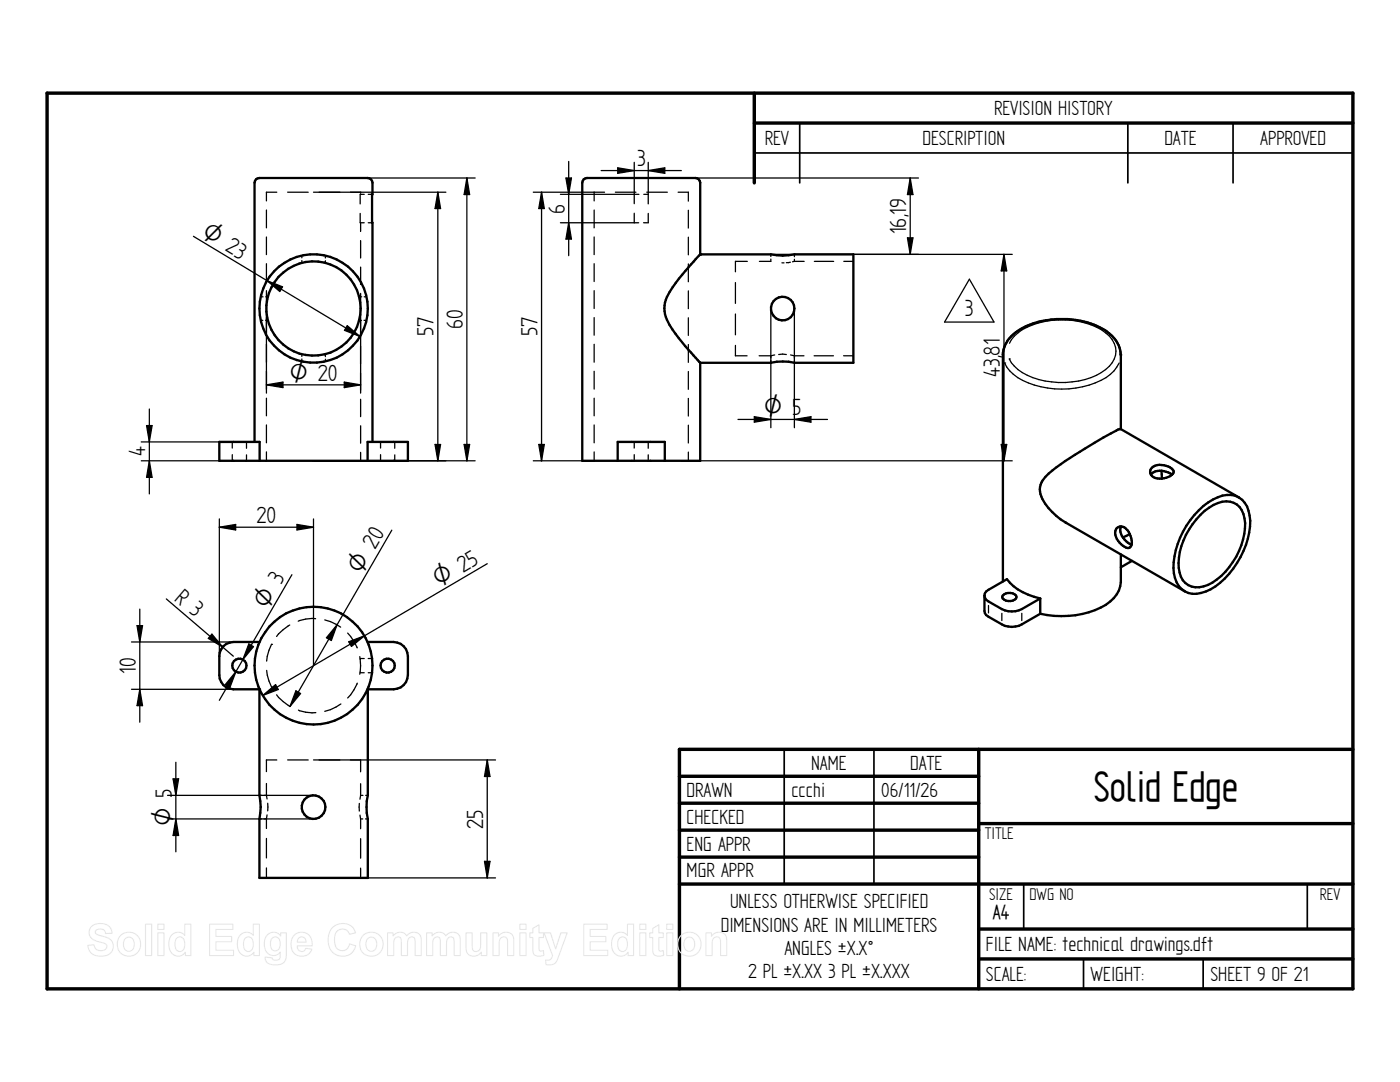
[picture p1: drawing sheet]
<svg xmlns="http://www.w3.org/2000/svg" width="279mm" height="216mm" viewBox="0 0 279 216" stroke-linecap="round" stroke-linejoin="round" font-family="sans-serif">
<g fill="none" stroke="#000" stroke-width=".68">
<path d="M9.4 18.6h260.6v178.7h-260.6zM150.5 18.6v17.9M150.5 24.6h119.5M135.6 154.9h59.7M195.3 149.5v47.8M270 149.5h-134.4v47.8M135.6 160.3h59.7M135.6 165.7h59.7M135.6 171h59.7M135.6 176.4h134.4M195.3 164.3h74.7M195.3 185.4h74.7"/>
<path d="M195.3 191.3h74.7"/>
</g>
<path d="M150.5 30.5h119.5M159.6 24.6v11.9M225.1 24.6v11.9M246.1 24.6v11.9M156.5 149.5v26.9M174.4 149.5v26.9M204.3 176.5v8.9M260.9 176.5v8.9M216.2 191.3v6M240.1 191.3v6" fill="none" stroke="#000" stroke-width=".34"/>
<g fill="none" stroke="#000" stroke-width=".47">
<path d="M139.7 50.8v-14.4a.94 .94 0 0 0-.9-.9h-21.7a.94 .94 0 0 0-.9 .9v55.5h23.5v-19.5M139.7 50.8h14.1a11 11 0 0 0 4.7 0h11.8v21.6h-11.8a11 11 0 0 0-4.7 0h-14.1M139.7 50.8l-.8 .9a32.8 32.8 0 0 0-6 8.1 6.1 6.1 0 0 0 1.3 5.9l2.5 3.3 3 3.4M50.8 88.2v-51.8a.94 .94 0 0 1 1-.9h21.6a.94 .94 0 0 1 .9 .9v51.8M51.8 91.9v-3.7h-8v3.7h37.6v-3.7h-8v3.7M123.3 91.9v-3.7h9.4v3.7M223.6 85.6h-.1a91.2 91.2 0 0 0-14.2 8.9 4 4 0 0 0-.7 6 13.2 13.2 0 0 0 4.2 3.9l23.6 13.6M223.6 85.6l23.7 13.7M223.7 85.6l-.1-15.2a7.2 7.2 0 0 0-4.6-5.3l-1.9-.8-2.1-.4-1.9-.2h-2.2a13.9 13.9 0 0 0-9.4 3.8l-.9 1.3-.4 1.6v45.6M229.7 94.7a3.1 3.1 0 0 1 4.2 0M229.9 93.3a3.3 3.3 0 0 1 4.3 .6v.2a2.4 2.4 0 0 1-2.3 1.4 1.84 1.84 0 0 1-2.4-1.4l.1-.3zM231.8 93.9l.1 1.6"/>
<path d="M247.3 99.3a5.2 5.2 0 0 0-5.2 .4 16.4 16.4 0 0 0-7.8 14.7 4.9 4.9 0 0 0 2.1 3.6M247.3 99.3a5.2 5.2 0 0 1 2.2 4.6 16.9 16.9 0 0 1-7.9 13.7 5.2 5.2 0 0 1-5.2 .4M196.5 118.8v3.1l.3 .8a11.6 11.6 0 0 0 4.4 2.3 4.3 4.3 0 0 0 2.7-.4l3.7-2.1M196.5 118.8l.3-.8 .5-.3 3.7-2.1a10.6 10.6 0 0 0 6.6 3.8M196.5 118.8l.3 .9a11.6 11.6 0 0 0 4.4 2.3 4.3 4.3 0 0 0 2.7-.5l3.7-2.1M200.1 118.8a1.96 1.96 0 0 1 2.7 0l.1 .3a1.62 1.62 0 0 1-2.5 .5l-.3-.2zM207.6 119.4v3.1M222.9 105.4a1.57 1.57 0 0 1 2.4 .7 3.1 3.1 0 0 1 .3 3 1.06 1.06 0 0 1-1.5-.2 3 3 0 0 1-1.4-3.3zM223.7 110.6v5.6a6.1 6.1 0 0 1-4 5 18.4 18.4 0 0 1-12.1 1.3M223.7 105a3.1 3.1 0 0 0 1.9 3.6l.2 .1M225.5 106.6l-1.4 .6M225.9 111.9l-2.2 1.3"/>
<path d="M239.6 102.7a8 8 0 0 1 5.1-2.7 3.6 3.6 0 0 1 3.7 3.5 14 14 0 0 1-7.3 13.2 3.8 3.8 0 0 1-5.9-3.4 14.2 14.2 0 0 1 4.4-10.6zM51.8 137.4v21.3a11 11 0 0 1 0 4.7v11.8h21.6v-11.8a11 11 0 0 1 0-4.7v-21.3M51.8 128.1h-5.2a2.82 2.82 0 0 0-2.8 2.8v3.8a2.82 2.82 0 0 0 2.8 2.8h5.2M73.4 128.1h5.2a2.89 2.89 0 0 1 2.8 2.8v3.8a2.89 2.89 0 0 1-2.8 2.8h-5.2"/>
<circle cx="62.6" cy="61.6" r="9.4"/>
<circle cx="62.6" cy="61.6" r="10.8"/>
<circle cx="156.2" cy="61.6" r="2.35"/>
<circle cx="47.8" cy="132.8" r="1.41"/>
<circle cx="62.6" cy="132.8" r="11.8"/>
<circle cx="77.4" cy="132.8" r="1.4"/>
<circle cx="62.6" cy="161.1" r="2.36"/>
</g>
<g fill="none" stroke="#000" stroke-width=".25">
<path d="M55.2 38.4h-2v1.7M57.4 38.4h4.1M62.6 38.4h26.4M62.6 35.5h32.2M72 38.4v.1M72 38.7v.1M72.7 38.8h-.8v1.9M73.5 38.8h.8M87.4 38.4l.5 3.2h-1.1zM87.4 38.4v53.5M93.2 35.5l.5 3.3h-1.1zM93.2 35.5v56.4"/>
<path d="M106.4 38.4h14.2M108.1 38.4l.5 3.2h-1.1zM108.1 38.4v53.5M111.8 38.8h15.7M112.9 35.5h1.1l-.5 3.3zM113.5 32.2v18.8M118.6 38.4v1.7M120 34h16M122.8 38.4h4.1M123.3 33.5l3.3 .5-3.3 .6zM126.6 32.4v8.2M128.5 38.8h.9"/>
<path d="M129.1 38.4h4.1M129.4 32.4v8.3M129.4 34l3.3-.5v1.1zM135.3 38.4h2.1v1.7M138.8 35.5h44.5M181.7 35.5l.5 3.3h-1.1zM181.7 35.5v15.3M38.6 47.2l14.7 8.8M52 59.2h.5M53 59.2h.5M53.2 41.9v3.6M53.2 47.3v3.5"/>
<path d="M53.2 52.6v3.6M53.2 58v20.4M53.3 56l18.5 11.1M53.3 56l3.1 1.2-.6 1zM60.2 51v.4M60.2 52v.5M64.9 51v.5M64.9 52v.5M71.7 59.2h.5M71.9 42.6v1.8h.8M72 44.4v1.8M72 48v3.5"/>
<path d="M72 53.3v3.5M72 58.5v19.9M72.7 59.2h.5M73.5 44.4h.8M111.8 44.4h15.7M113.5 44.4l.5 3.3h-1.1zM118.6 41.9v3.6M118.6 47.3v3.5M118.6 52.6v3.6M118.6 58v3.6M126.6 42.5v1.9M129.4 42.6v1.8h-1"/>
<path d="M137.4 42v3.5M137.4 47.3v3.5M137.4 52.7v3.5M137.4 58v3.6M146.8 56.4v4.1M149.1 52.2h-2.3v2M153.8 51.7v.5h-2.2M156 52.5h.5M157.7 52.3l-.8 .1M158.5 52.2h-.3M158.5 52.2h2M158.5 50.8v.4"/>
<path d="M158.5 51.7v.5M162.5 52.2h3.9M168.4 52.2h1.9M181.1 47.5h1.1l-.5 3.3zM193.5 55.7l4.9 8.6h-9.9zM200.4 50.8l.5 3.3h-1.1zM200.4 50.8v41.1M202 50.8h-48.2v.4M52 63.9h.5M53 63.9h.5M53.2 79.5v3.5M53.2 76.8l3.3-.6v1.1z"/>
<path d="M53.2 76.8h18.8M60.2 70.7v.4M60.2 71.6v.5M64.9 70.7v.5M64.9 71.7v.4M68.7 76.2l3.3 .6-3.3 .5zM69.3 65l2.5 2.1-3.1-1.2zM71.7 63.9h.4M72 79.7v3.4M72.6 63.9h.6M118.6 63.4v3.5M118.6 68.7v3.6"/>
<path d="M118.6 74.1v3.5M118.6 79.5v3.5M137.4 63.4v3.5M137.4 68.7v3.6M137.4 74.1v3.6M137.4 79.5v3.5M146.8 62.7v4.1M146.8 68.9v2.1h2.3M153.8 61.6v23.7M154.6 70.8l-.8 .2h-2.3M155.4 70.7h1.5M157.8 70.8l.7 .2h1.9"/>
<path d="M158.5 61.6v23.7M162.5 71h3.8M168.4 71h1.9M200.5 72.4h.1M200.5 72.4a8.7 8.7 0 0 0 5.9 4.4 17.7 17.7 0 0 0 15.2-2.1l.7-.7 1.1-1.6M201.4 71.6h.1M201.5 68.5a8.4 8.4 0 0 1 5.8-4.1 16.7 16.7 0 0 1 12.5 1.4 5.1 5.1 0 0 1 2.8 5.1 6.4 6.4 0 0 1-3.8 4 16.8 16.8 0 0 1-14.8-.6 6.9 6.9 0 0 1-2.6-2.7M223.7 70.8h.1M28.2 88.2h15.6M28.2 91.9h15.6M29.3 84.9h1.1l-.6 3.3zM29.8 91.9l.6 3.3h-1.1z"/>
<path d="M29.8 81.6v17M46.4 88.2v1.2M46.4 90.7v1.2M49.2 88.2v1.3M49.2 90.8v1.1M53.2 84.8v3.5M53.2 90.2v1.7M62.6 91.9h32.2M72 85v3.4M72 90.3v1.6M75.9 88.2v1.2M75.9 90.7v1.2"/>
<path d="M78.8 88.2v1.3M78.8 90.8v1.1M86.8 88.7h1.1l-.5 3.2zM92.6 88.7h1.1l-.5 3.2zM107.5 88.7h1.1l-.5 3.2zM118.6 84.8v3.5M118.6 90.2v1.7h-12.2M126.6 88.2v1.2M126.6 90.7v1.2M129.4 88.2v1.3M129.4 90.8v1.1M136.2 91.9h65.8"/>
<path d="M137.4 84.8v3.6M137.4 90.2v1.7M147.3 83.7h17.8M150.5 83.1l3.3 .6-3.3 .5zM158.5 83.7l3.3-.6v1.1zM199.8 88.7h1.1l-.5 3.2zM33.2 119.5l13.4 11.4M43.8 103.5v27.4M43.8 105.2l3.2-.6v1.1zM43.8 105.2h18.8M58.3 114.7l-14.5 25M59.3 104.6l3.3 .6-3.3 .5z"/>
<path d="M62.6 103.5v29.3M78.2 105.8l-10.9 18.9M97.2 112.5l-44.7 26.3M26.2 137.5h20.4M26.2 128.1h20.4M27.3 124.8h1.1l-.5 3.3zM27.9 137.5l.5 3.3h-1.1zM27.9 121.5v22.6M42.3 126.5l2.1 2.6-2.8-1.7zM47.1 134l-1.2 3.2-.9-.6zM49.7 128.5l.9 .5-2.1 2.6zM51.8 137.5h.1"/>
<path d="M52.5 138.8l2.5-2.2 .5 1zM53.2 133.8l.5 2.1 .5 1.2M54.2 128.6h.1M54.2 128.6l-.5 1.2-.5 2.1M54.2 137.1h.1M55.2 138.6a10 10 0 0 0 2.7 2.4M57.8 124.7a9.5 9.5 0 0 0-2.6 2.3M59.1 137.8l.9 .6-2.1 2.6zM63 123.4a7.5 7.5 0 0 0-3.5 .6M64.8 123.7l1.2 .3 2 1.1M67.3 124.7l-9.4 16.3M67.3 124.7l-1.2 3.1-.9-.5z"/>
<path d="M69.4 126.3a9.8 9.8 0 0 1 1.9 3M69.6 128.1l3.1-1.2-2.6 2.1zM71.3 136.3a8.7 8.7 0 0 1-1.9 3M71.8 131a9.2 9.2 0 0 1 0 3.5M71.9 131.4h.8M71.9 134.2h.8M73.4 137.5h.1M73.5 131.4h.8M73.5 134.2h.8M197.3 120.8v1.5M199.9 122.4v1.4M203.9 122.4v1.4"/>
<path d="M33.4 158.7h29.2M34.5 155.4h1.1l-.5 3.3zM35.1 152.1v17.9M53.2 156.3l.1 3.1M55.2 151.6h-2v2.4M57.4 151.6h4.1M59.6 141.7a7.2 7.2 0 0 0 3.4 .5M62.6 151.6h36.3M62.7 158.7h.1M68 140.5l-2 1.1-1.2 .3M72 151.6v2.4M72 156.4v2.3"/>
<path d="M72 158.7l-.2 .8M72 158.7h.4M73 158.7h.4M97.2 151.6l.6 3.3h-1.1zM97.2 151.6v23.6M33.4 163.4h29.2M35.1 163.4l.5 3.3h-1.1zM53.2 167.3v3.9M53.2 173.2v2M53.3 162.6l-.1 2.7M53.4 160.3v1.5M60.2 161h.1"/>
<path d="M60.2 161.2v.1M62.6 175.2h36.3M71.7 160.3v1.5M71.8 162.6l.2 .8M72 163.4v2M72 167.3v3.9M72 173.2v2M72 163.4h.4M72.9 163.4h.5M96.7 171.9h1.1l-.6 3.3z"/>
</g>
<circle cx="139.7" cy="50.8" r=".23" fill="#000"/>
<g fill="#000">
<path d="M93.2 35.5l.5 3.3h-1.1zM112.9 35.5h1.1l-.5 3.3zM123.3 33.5l3.3 .5-3.3 .6zM129.4 34l3.3-.5v1.1zM181.7 35.5l.5 3.3h-1.1zM53.3 56l3.1 1.2-.6 1zM87.4 38.4l.5 3.2h-1.1zM108.1 38.4l.5 3.2h-1.1zM113.5 44.4l.5 3.3h-1.1zM181.1 47.5h1.1l-.5 3.3zM200.4 50.8l.5 3.3h-1.1zM53.2 76.8l3.3-.6v1.1z"/>
<path d="M68.7 76.2l3.3 .6-3.3 .5zM69.3 65l2.5 2.1-3.1-1.2zM29.3 84.9h1.1l-.6 3.3zM29.8 91.9l.6 3.3h-1.1zM86.8 88.7h1.1l-.5 3.2zM92.6 88.7h1.1l-.5 3.2zM107.5 88.7h1.1l-.5 3.2zM150.5 83.1l3.3 .6-3.3 .5zM158.5 83.7l3.3-.6v1.1zM199.8 88.7h1.1l-.5 3.2zM43.8 105.2l3.2-.6v1.1zM59.3 104.6l3.3 .6-3.3 .5z"/>
<path d="M27.3 124.8h1.1l-.5 3.3zM42.3 126.5l2.1 2.6-2.8-1.7zM47.1 134l-1.2 3.2-.9-.6zM49.7 128.5l.9 .5-2.1 2.6zM52.5 138.8l2.5-2.2 .5 1zM59.1 137.8l.9 .6-2.1 2.6zM67.3 124.7l-1.2 3.1-.9-.5zM69.6 128.1l3.1-1.2-2.6 2.1zM27.9 137.5l.5 3.3h-1.1zM34.5 155.4h1.1l-.5 3.3zM97.2 151.6l.6 3.3h-1.1zM35.1 163.4l.5 3.3h-1.1z"/>
<path d="M96.7 171.9h1.1l-.6 3.3z"/>
</g>
<g fill="none" stroke="#e6e6e6" stroke-width=".21">
<path d="M18.2 184.9a2.8 2.8 0 0 1 3.8 .2l.4 1.1-1.3 .1a1.11 1.11 0 0 0-1-.9 1.11 1.11 0 0 0-1.1 .6l.2 .4 .4 .2a4.6 4.6 0 0 1 2.8 1.3 2.03 2.03 0 0 1-.2 2.2 2.03 2.03 0 0 1-2.1 .7 2.26 2.26 0 0 1-2.6-2.2l1.3-.1a1.34 1.34 0 0 0 1.1 1.2 1.34 1.34 0 0 0 1.4-.9 1.2 1.2 0 0 0-1.2-.8 2.31 2.31 0 0 1-2.3-2l.1-.6zM24.1 186.7a2.37 2.37 0 0 1 3.5 .2 2.37 2.37 0 0 1-.6 3.5 2.37 2.37 0 0 1-3.4-1 2.68 2.68 0 0 1 .5-2.7zM25 187.4a1.09 1.09 0 0 1 1.3-.2 1.09 1.09 0 0 1 .5 1.2 1.12 1.12 0 0 1-1.1 1.4 1.12 1.12 0 0 1-1.1-1.4zM29 184.4h1.3v6.3h-1.3zM31.5 184.4h1.2v1.1h-1.2zM31.5 186.1h1.2v4.6h-1.2zM34.2 186.6a1.71 1.71 0 0 1 2.7 0v-2.2h1.2v6.3h-1.1v-.7a1.8 1.8 0 0 1-2.1 .7 1.8 1.8 0 0 1-1.2-1.9l.1-1.3zM35.2 187.3a.94 .94 0 0 1 1.1-.3 .94 .94 0 0 1 .6 1.1 1.27 1.27 0 0 1-1.2 1.7 1.79 1.79 0 0 1-.5-2.5zM41.8 184.4h4.7v1.1h-3.4v1.4h3.1v1h-3.1v1.7h3.5v1.1h-4.8zM47.9 186.6a1.71 1.71 0 0 1 2.6 0v-2.2h1.3v6.3h-1.1v-.7a1.8 1.8 0 0 1-2.1 .7 1.8 1.8 0 0 1-1.2-1.9l.1-1.3zM48.9 187.3a.94 .94 0 0 1 1.1-.3 .94 .94 0 0 1 .5 1.1 1.27 1.27 0 0 1-1.2 1.7 1.79 1.79 0 0 1-.4-2.5zM53.3 186.6a1.7 1.7 0 0 1 2.7 .2v-.7h1.1v4.1a1.85 1.85 0 0 1-2.1 2.3 1.62 1.62 0 0 1-2.1-1.5l1.4 .1a.85 .85 0 0 0 1 .5 .85 .85 0 0 0 .6-1v-.6a1.76 1.76 0 0 1-2 .5 1.76 1.76 0 0 1-1.1-1.7v-1.3z"/>
<path d="M54.2 187.3a1.02 1.02 0 0 1 1.3-.2 1.02 1.02 0 0 1 .4 1.3 1 1 0 0 1-.5 1.2 1 1 0 0 1-1.3-.4l-.1-1.2zM58.7 186.7a2.1 2.1 0 0 1 2.3-.5 2.1 2.1 0 0 1 1.3 2v.5h-3a.88 .88 0 0 0 .6 1.1 .88 .88 0 0 0 1.1-.6l1.2 .2a2.18 2.18 0 0 1-2.7 1.3 2.18 2.18 0 0 1-1.4-2.7l.2-.7zM59.6 187.2a.88 .88 0 0 1 1-.2 .88 .88 0 0 1 .5 1h-1.8zM66.3 185.2a2.72 2.72 0 0 1 4.7 .9l-1.3 .3a1.5 1.5 0 0 0-1.7-1 1.5 1.5 0 0 0-1.2 1.6 2.15 2.15 0 0 0 1.2 2.7 1.46 1.46 0 0 0 1.8-1.4l1.2 .4a2.81 2.81 0 0 1-3.3 2 2.81 2.81 0 0 1-2.2-3.1 3.6 3.6 0 0 1 .8-2.4zM72.4 186.7a2.37 2.37 0 0 1 3.6 .2 2.37 2.37 0 0 1-.7 3.5 2.37 2.37 0 0 1-3.3-1 2.68 2.68 0 0 1 .4-2.7zM73.3 187.4a1.09 1.09 0 0 1 1.4-.2 1.09 1.09 0 0 1 .5 1.2 1.12 1.12 0 0 1-1.1 1.4 1.12 1.12 0 0 1-1.1-1.4zM77.3 186.1h1.1v.7a1.61 1.61 0 0 1 2.8-.1 1.57 1.57 0 0 1 1.8-.6 1.57 1.57 0 0 1 1.1 1.7v2.9h-1.3v-3a.74 .74 0 0 0-.8-.7 .74 .74 0 0 0-.6 .8l-.1 2.9h-1.2v-2.9a.74 .74 0 0 0-.7-.9 .74 .74 0 0 0-.8 .9v2.9h-1.3zM85.1 186.1h1.1v.7a1.61 1.61 0 0 1 2.8-.1 1.57 1.57 0 0 1 1.8-.6 1.57 1.57 0 0 1 1.1 1.7v2.9h-1.3v-3a.74 .74 0 0 0-.8-.7 .74 .74 0 0 0-.6 .8l-.1 2.9h-1.2v-2.9a.74 .74 0 0 0-.7-.9 .74 .74 0 0 0-.8 .9v2.9h-1.3zM93 186.1h1.2v2.6a.85 .85 0 0 0 1 1.1 1.07 1.07 0 0 0 .7-1.3v-2.4h1.3v4.6h-1.1v-.7a1.63 1.63 0 0 1-2 .8 1.63 1.63 0 0 1-1.1-1.8zM98.4 186.1h1.1v.7a1.63 1.63 0 0 1 1.9-.8 1.63 1.63 0 0 1 1.1 1.8v2.9h-1.2v-2.8a.84 .84 0 0 0-.9-.9 .84 .84 0 0 0-.8 1v2.7h-1.2zM103.8 184.4h1.2v1.1h-1.2zM103.8 186.1h1.2v4.6h-1.2z"/>
<path d="M106.3 185.3l1.3-.8v1.6h.9v1h-.9v2.1a.49 .49 0 0 0 .2 .6 .49 .49 0 0 0 .6-.1l.1 .9a1.42 1.42 0 0 1-2.1-.7l-.1-2.8h-.6v-1h.6zM108.6 186.1h1.3l1 3.2 1-3.2h1.3l-1.9 5.2a1.72 1.72 0 0 1-2.3 1.2l-.1-1a.98 .98 0 0 0 1.4-.8zM116.5 184.4h4.7v1.1h-3.4v1.4h3.1v1h-3.1v1.7h3.5v1.1h-4.8zM122.6 186.6a1.71 1.71 0 0 1 2.6 0v-2.2h1.2v6.3h-1.1v-.7a1.8 1.8 0 0 1-2 .7 1.8 1.8 0 0 1-1.2-1.9v-1.3zM123.6 187.3a.94 .94 0 0 1 1.1-.3 .94 .94 0 0 1 .5 1.1 1.27 1.27 0 0 1-1.2 1.7 1.79 1.79 0 0 1-.4-2.5zM127.7 184.4h1.2v1.1h-1.2zM127.7 186.1h1.2v4.6h-1.2zM130.3 185.3l1.2-.8v1.6h.9v1h-.9v2.1a.49 .49 0 0 0 .2 .6 .49 .49 0 0 0 .7-.1l.1 .9a1.42 1.42 0 0 1-2.2-.7v-2.8h-.6v-1h.6zM133.1 184.4h1.2v1.1h-1.2zM133.1 186.1h1.2v4.6h-1.2zM135.9 186.7a2.37 2.37 0 0 1 3.5 .2 2.37 2.37 0 0 1-.6 3.5 2.37 2.37 0 0 1-3.4-1 2.68 2.68 0 0 1 .5-2.7zM136.8 187.4a1.09 1.09 0 0 1 1.3-.2 1.09 1.09 0 0 1 .5 1.2 1.12 1.12 0 0 1-1 1.4 1.12 1.12 0 0 1-1.1-1.4z"/>
<path d="M140.9 186.1h1.1v.7a1.63 1.63 0 0 1 1.9-.8 1.63 1.63 0 0 1 1.1 1.8v2.9h-1.2v-2.8a.84 .84 0 0 0-.9-.9 .84 .84 0 0 0-.8 1v2.7h-1.2z"/>
</g>
<text font-size="9.5" x="218.3" y="159.9">Solid Edge</text>
<g font-size="5.3">
<text x="127.1" y="33.2">3</text>
<text x="112.7" y="42.6" transform="rotate(-90 112.7 42.6)">6</text>
<text x="180.8" y="46.8" transform="rotate(-90 180.8 46.8)">16,19</text>
<text x="92.4" y="65.7" transform="rotate(-90 92.4 65.7)">60</text>
<text x="192.6" y="63">3</text>
<text x="86.5" y="67.1" transform="rotate(-90 86.5 67.1)">57</text>
<text x="107.3" y="67.1" transform="rotate(-90 107.3 67.1)">57</text>
<text x="199.6" y="75.2" transform="rotate(-90 199.6 75.2)">43,81</text>
<text x="29" y="91.1" transform="rotate(-90 29 91.1)">4</text>
<text x="51.2" y="104.4">20</text>
<text x="34.6" y="119.6" transform="rotate(40 34.6 119.6)">R 3</text>
<text x="27.1" y="134.5" transform="rotate(-90 27.1 134.5)">10</text>
<text x="96.4" y="165.4" transform="rotate(-90 96.4 165.4)">25</text>
</g>
<g font-size="5.1">
<text x="40" y="47" transform="rotate(31 40 47)">O 23</text>
<text x="57.8" y="75.9">O 20</text>
<text x="152.4" y="82.9">O 5</text>
<text x="72.1" y="114.7" transform="rotate(-60 72.1 114.7)">O 20</text>
<text x="87.6" y="117.2" transform="rotate(-30 87.6 117.2)">O 25</text>
<text x="53.3" y="121.6" transform="rotate(-60 53.3 121.6)">O 3</text>
<text x="34.3" y="164.8" transform="rotate(-90 34.3 164.8)">O 5</text>
</g>
<g font-size="4.6">
<text x="198.4" y="22.9">REVISION HISTORY</text>
<text x="152.6" y="28.9">REV</text>
<text x="184.1" y="28.9">DESCRIPTION</text>
<text x="232.4" y="28.9">DATE</text>
<text x="251.5" y="28.9">APPROVED</text>
<text x="161.9" y="153.6">NAME</text>
<text x="181.7" y="153.6">DATE</text>
<text x="137" y="159">DRAWN</text>
<text x="157.9" y="159">ccchi</text>
<text x="175.9" y="159">06/11/26</text>
<text x="137" y="164.3">CHECKED</text>
<text x="137" y="169.7">ENG APPR</text>
<text x="137" y="175.1">MGR APPR</text>
<text x="143.8" y="185.9">DIMENSIONS ARE IN MILLIMETERS</text>
<text x="145.7" y="181.2">UNLESS OTHERWISE SPECIFIED</text>
<text x="198.2" y="183.4">A4</text>
<text x="156.5" y="190.6">ANGLES ±X.X°</text>
<text x="196.8" y="189.8">FILE NAME: technical drawings.dft</text>
<text x="149.3" y="195.2">2 PL ±X.XX 3 PL ±X.XXX</text>
<text x="196.8" y="195.7">SCALE:</text>
<text x="217.7" y="195.7">WEIGHT:</text>
<text x="241.6" y="195.7">SHEET 9 OF 21</text>
</g>
<g font-size="3.8">
<text x="196.5" y="167.4">TITLE</text>
<text x="197.4" y="179.5">SIZE</text>
<text x="205.5" y="179.5">DWG NO</text>
<text x="263.4" y="179.5">REV</text>
</g>
</svg>
